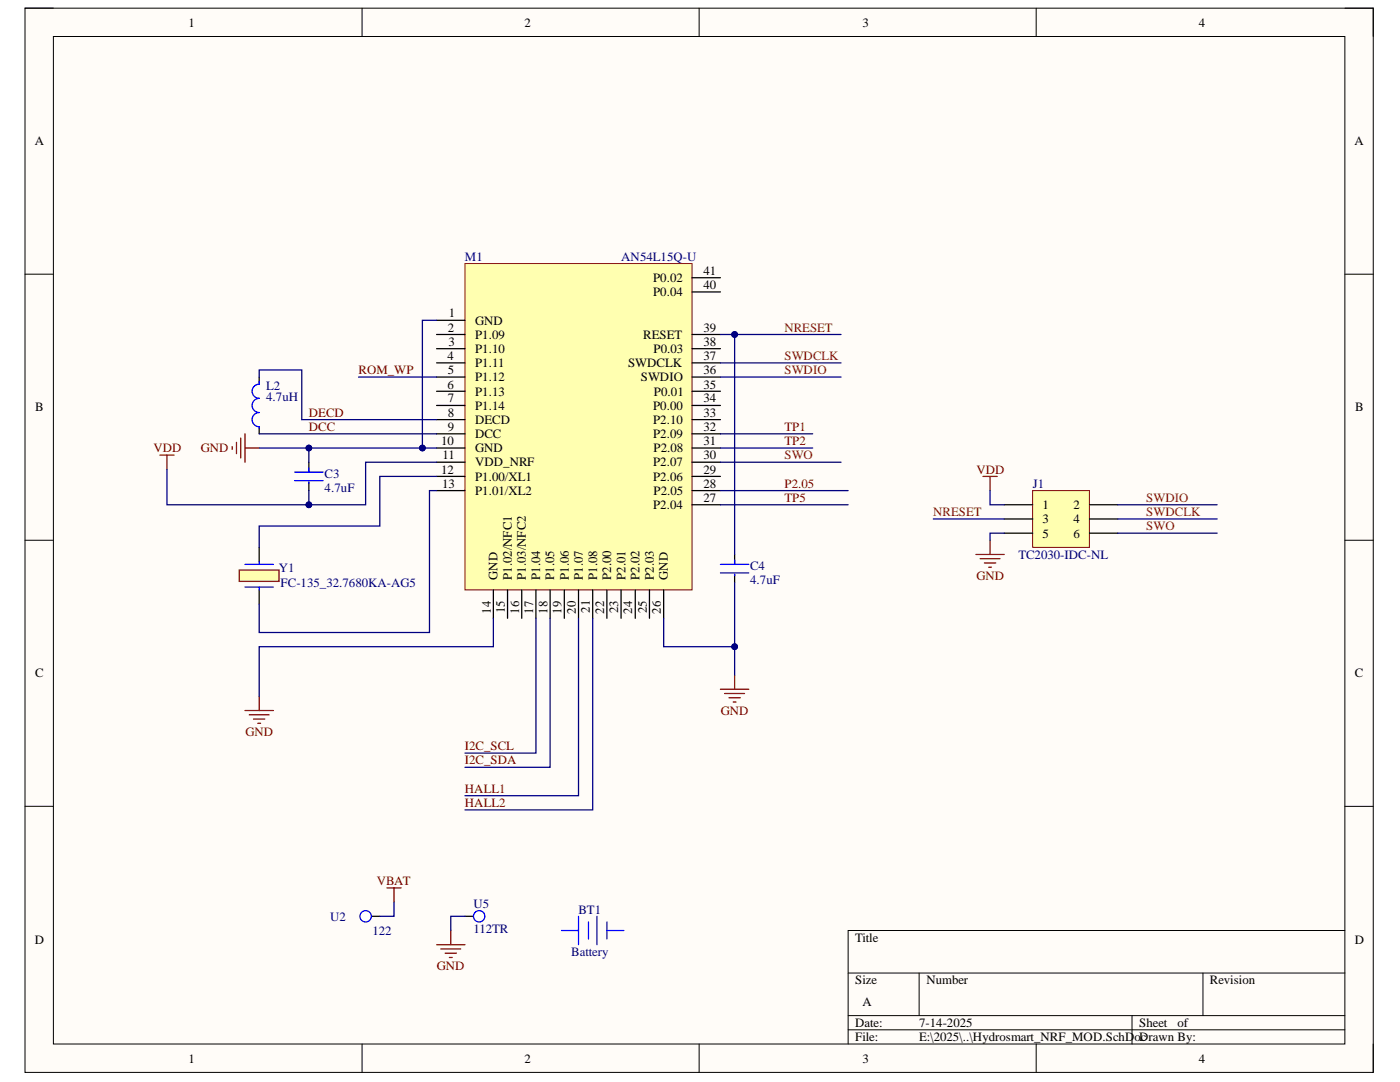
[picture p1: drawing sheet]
<svg xmlns="http://www.w3.org/2000/svg" width="279mm" height="216mm" viewBox="0 0 279 216" stroke-linecap="round" stroke-linejoin="round" font-family="sans-serif">
<path d="M5 1.6h269.1v212.4h-269.1z" fill-rule="evenodd" fill="#fffcf8"/>
<path d="M5 1.6h269.1v212.4h-269.1z" fill="none" stroke="#000" stroke-width=".2"/>
<path d="M10.7 7.3h257.7v201h-257.7z" fill-rule="evenodd" fill="#fffcf8"/>
<g fill="none" stroke="#000" stroke-width=".2">
<path d="M5 1.6h5.7M10.7 7.3h257.7v201h-257.7zM72.3 1.6v5.7M139.5 1.6v5.7M206.8 1.6v5.7M268.4 1.6h5.7v5.7M5 54.7h5.7M268.4 54.7h5.7M5 107.8h5.7M268.4 107.8h5.7M5 160.9h5.7M268.4 160.9h5.7"/>
<path d="M169.3 194.2h99.1M183.4 194.2v8.5M240.1 194.2v8.5M268.4 185.7h-99.1v22.6M72.3 208.3v5.7M139.5 208.3v5.7M169.3 202.7h99.1M169.3 205.5h99.1M206.8 208.3v5.7M225.9 202.7v5.6M274.1 208.3v5.7"/>
</g>
<path d="M92.8 52.6h45.3v65.1h-45.3z" fill-rule="evenodd" fill="#ffffb0"/>
<path d="M92.8 52.6h45.3v65.1h-45.3z" fill="none" stroke="#800000" stroke-width=".2"/>
<g fill="none" stroke="#000" stroke-width=".25">
<path d="M138.1 55.4h5.7M138.1 58.3h5.7M87.1 75.2h5.7M87.1 63.9h5.7M87.1 66.7h5.7M87.1 78.1h5.7M87.1 69.6h5.7M87.1 72.4h5.7M138.1 75.2h5.7M138.1 66.7h5.7M138.1 78.1h5.7M138.1 69.6h5.7"/>
<path d="M138.1 72.4h5.7M87.1 80.9h5.7M87.1 83.7h5.7M87.1 86.6h5.7M87.1 95.1h5.7M87.1 89.4h5.7M87.1 92.2h5.7M87.1 97.9h5.7M138.1 80.9h5.7M138.1 83.7h5.7M138.1 86.6h5.7M138.1 95.1h5.7"/>
<path d="M138.1 89.4h5.7M138.1 92.2h5.7M138.1 97.9h5.7M98.5 117.7v5.7M101.3 117.7v5.7M104.1 117.7v5.7M107 117.7v5.7M109.8 117.7v5.7M112.6 117.7v5.7M115.5 117.7v5.7M118.3 117.7v5.7M121.1 117.7v5.7"/>
<path d="M123.9 117.7v5.7M126.8 117.7v5.7M129.6 117.7v5.7M132.4 117.7v5.7M138.1 100.7h5.7"/>
</g>
<path d="M31.9 90.8h2.8M33.3 90.8v2.8M46.3 89.1v.6M47.2 88.3v2.2M48 87.4v4M48.9 86.6v5.6M48.9 89.4h2.8M143.8 137.5h5.6M144.6 138.4h4M145.5 139.2h2.2M146.6 134.7v2.8M146.3 140.1h.6" fill="none" stroke="#800000" stroke-width=".25"/>
<path d="M47.8 113.7h7.9v2.3h-7.9z" fill-rule="evenodd" fill="#ffffb0"/>
<g fill="none" stroke="#800000" stroke-width=".25">
<path d="M196.2 95.1h2.8M197.6 95.1v2.8M47.8 113.7h7.9v2.3h-7.9zM194.8 110.6h5.6M195.6 111.5h4M196.5 112.3h2.2M197.3 113.2h.6M197.6 107.8v2.8M51.7 138.9v2.9M48.9 141.8h5.7M49.7 142.6h4M50.6 143.5h2.3"/>
<path d="M51.4 144.3h.6M77.2 177.2h2.8M78.6 177.2v2.8"/>
</g>
<path d="M51.7 75.2v1.5M51.7 85.1v1.5M61.6 92.2v2M61.6 96.2v1.7M51.7 109.2v2.9M51.7 117.7v2.8M146.6 110.6v2M146.6 114.6v1.7M73 182.8h2.8" fill="none" stroke="#000" stroke-width=".25"/>
<g fill="none" stroke="#00f" stroke-width=".25">
<path d="M51.7 76.1v.6a1.42 1.42 0 0 0-1.4 1.4 1.42 1.42 0 0 0 1.4 1.4 1.41 1.41 0 0 0-1.4 1.4 1.41 1.41 0 0 0 1.4 1.4 1.42 1.42 0 0 0-1.4 1.4 1.42 1.42 0 0 0 1.4 1.4v.3M58.8 94.2h5.7M58.8 95.9h5.7M61.6 93.4v.8M61.6 96.2v.3M48.9 117.1h5.7M48.9 112.6h5.7M51.7 112.1v.5M51.7 117.1v.6M143.8 112.6h5.6M143.8 114.3h5.6M146.6 111.8v.8"/>
<path d="M146.6 114.6v.3"/>
</g>
<circle cx="73" cy="182.8" r="1.13" fill="#fff"/>
<circle cx="73" cy="182.8" r="1.13" fill="none" stroke="#00f" stroke-width=".25"/>
<path d="M92.8 182.8h2.8" fill="none" stroke="#000" stroke-width=".25"/>
<circle cx="95.6" cy="182.8" r="1.13" fill="#fff"/>
<circle cx="95.6" cy="182.8" r="1.13" fill="none" stroke="#00f" stroke-width=".25"/>
<path d="M87.1 188.5h5.7M88 189.3h3.9M88.8 190.2h2.3M89.7 191.1h.6M90 185.7v2.8" fill="none" stroke="#800000" stroke-width=".25"/>
<path d="M206.1 97.9h11.3v11.3h-11.3z" fill-rule="evenodd" fill="#ffffb0"/>
<path d="M206.1 97.9h11.3v11.3h-11.3z" fill="none" stroke="#800000" stroke-width=".2"/>
<path d="M200.4 100.7h5.7M200.4 103.6h5.7M200.4 106.4h5.7M217.4 100.7h5.7M217.4 103.6h5.7M217.4 106.4h5.7" fill="none" stroke="#000" stroke-width=".25"/>
<path d="M112.1 185.7h3.4M115.5 182.8v5.7M117.4 184v3.4M119.1 182.8v5.7M121.1 184v3.4M121.1 185.7h3.4" fill="none" stroke="#00f" stroke-width=".25"/>
<path d="M143.8 66.7h24M143.8 75.2h24M143.8 72.4h24M143.8 92.2h24" fill="none" stroke="#000080" stroke-width=".25"/>
<circle cx="146.6" cy="66.7" r=".57" fill="#000080"/>
<circle cx="146.6" cy="66.7" r=".57" fill="none" stroke="#000080" stroke-width=".2"/>
<path d="M146.6 66.7v43.9" fill="none" stroke="#000080" stroke-width=".25"/>
<circle cx="146.6" cy="66.7" r=".57" fill="#000080"/>
<circle cx="146.6" cy="66.7" r=".57" fill="none" stroke="#000080" stroke-width=".2"/>
<path d="M146.6 116.3v12.7h-14.2v-5.6" fill="none" stroke="#000080" stroke-width=".25"/>
<circle cx="146.6" cy="129" r=".57" fill="#000080"/>
<circle cx="146.6" cy="129" r=".57" fill="none" stroke="#000080" stroke-width=".2"/>
<path d="M146.6 129v5.7" fill="none" stroke="#000080" stroke-width=".25"/>
<circle cx="146.6" cy="129" r=".57" fill="#000080"/>
<circle cx="146.6" cy="129" r=".57" fill="none" stroke="#000080" stroke-width=".2"/>
<path d="M87.1 63.9h-2.8v25.5M87.1 95.1h-11.3v9.9h-24.1v4.2M87.1 97.9h-1.4v28.3h-34v-5.7M98.5 123.4v5.6h-46.8v9.9" fill="none" stroke="#000080" stroke-width=".25"/>
<circle cx="84.3" cy="89.4" r=".57" fill="#000080"/>
<circle cx="84.3" cy="89.4" r=".57" fill="none" stroke="#000080" stroke-width=".2"/>
<path d="M51.7 75.2v-1.4h8.5v9.9h26.9M71.5 75.2h15.6M51.7 86.6h35.4M87.1 92.2h-14.1v8.5h-39.7v-7.1M143.8 86.6h18.4M143.8 89.4h18.4M143.8 100.7h25.5M107 123.4v26.9h-14.2M109.8 123.4v29.7h-17M115.5 123.4v35.4h-22.7M118.3 123.4v38.2h-25.5M78.6 180v2.8h-2.8" fill="none" stroke="#000080" stroke-width=".25"/>
<circle cx="61.6" cy="100.7" r=".57" fill="#000080"/>
<circle cx="61.6" cy="100.7" r=".57" fill="none" stroke="#000080" stroke-width=".2"/>
<path d="M51.7 89.4h35.4" fill="none" stroke="#000080" stroke-width=".25"/>
<circle cx="84.3" cy="89.4" r=".57" fill="#000080"/>
<circle cx="84.3" cy="89.4" r=".57" fill="none" stroke="#000080" stroke-width=".2"/>
<circle cx="61.6" cy="89.4" r=".57" fill="#000080"/>
<circle cx="61.6" cy="89.4" r=".57" fill="none" stroke="#000080" stroke-width=".2"/>
<path d="M61.6 89.4v2.8" fill="none" stroke="#000080" stroke-width=".25"/>
<circle cx="61.6" cy="89.4" r=".57" fill="#000080"/>
<circle cx="61.6" cy="89.4" r=".57" fill="none" stroke="#000080" stroke-width=".2"/>
<path d="M61.6 97.9v2.8" fill="none" stroke="#000080" stroke-width=".25"/>
<circle cx="61.6" cy="100.7" r=".57" fill="#000080"/>
<circle cx="61.6" cy="100.7" r=".57" fill="none" stroke="#000080" stroke-width=".2"/>
<path d="M143.8 97.9h25.5M197.6 97.9v2.8h2.8M186.3 103.6h14.1M200.4 106.4h-2.8v1.4M223.1 103.6h19.8M223.1 100.7h19.8M223.1 106.4h19.8M92.8 182.8h-2.8v2.9" fill="none" stroke="#000080" stroke-width=".25"/>
<g font-size="2.6">
<text x="99.3" y="115.7" transform="rotate(-90 99.3 115.7)">GND</text>
<text x="102.2" y="115.7" transform="rotate(-90 102.2 115.7)">P1.02/NFC1</text>
<text x="105" y="115.7" transform="rotate(-90 105 115.7)">P1.03/NFC2</text>
<text x="107.8" y="115.7" transform="rotate(-90 107.8 115.7)">P1.04</text>
<text x="110.6" y="115.7" transform="rotate(-90 110.6 115.7)">P1.05</text>
<text x="113.5" y="115.7" transform="rotate(-90 113.5 115.7)">P1.06</text>
<text x="116.3" y="115.7" transform="rotate(-90 116.3 115.7)">P1.07</text>
<text x="119.2" y="115.7" transform="rotate(-90 119.2 115.7)">P1.08</text>
<text x="122" y="115.7" transform="rotate(-90 122 115.7)">P2.00</text>
<text x="124.8" y="115.7" transform="rotate(-90 124.8 115.7)">P2.01</text>
<text x="127.6" y="115.7" transform="rotate(-90 127.6 115.7)">P2.02</text>
<text x="130.5" y="115.7" transform="rotate(-90 130.5 115.7)">P2.03</text>
<text x="133.3" y="115.7" transform="rotate(-90 133.3 115.7)">GND</text>
<text x="97.9" y="122.4" transform="rotate(-90 97.9 122.4)">14</text>
<text x="100.7" y="122.3" transform="rotate(-90 100.7 122.3)">15</text>
<text x="103.6" y="122.4" transform="rotate(-90 103.6 122.4)">16</text>
<text x="106.4" y="122.4" transform="rotate(-90 106.4 122.4)">17</text>
<text x="109.3" y="122.4" transform="rotate(-90 109.3 122.4)">18</text>
<text x="112.1" y="122.4" transform="rotate(-90 112.1 122.4)">19</text>
<text x="114.9" y="122.4" transform="rotate(-90 114.9 122.4)">20</text>
<text x="117.7" y="122.2" transform="rotate(-90 117.7 122.2)">21</text>
<text x="120.6" y="122.4" transform="rotate(-90 120.6 122.4)">22</text>
<text x="123.4" y="122.3" transform="rotate(-90 123.4 122.3)">23</text>
<text x="126.2" y="122.4" transform="rotate(-90 126.2 122.4)">24</text>
<text x="129.1" y="122.3" transform="rotate(-90 129.1 122.3)">25</text>
<text x="131.9" y="122.4" transform="rotate(-90 131.9 122.4)">26</text>
</g>
<g font-size="2.5">
<text x="37.6" y="5.3">1</text>
<text x="104.7" y="5.3">2</text>
<text x="172.1" y="5.3">3</text>
<text x="239.3" y="5.3">4</text>
<text x="6.9" y="29">A</text>
<text x="270.3" y="29">A</text>
<text x="130.3" y="56.3">P0.02</text>
<text x="130.3" y="59.1">P0.04</text>
<text x="140.4" y="54.9">41</text>
<text x="140.4" y="57.7">40</text>
<text x="89.6" y="63.3">1</text>
<text x="94.8" y="64.8">GND</text>
<text x="89.3" y="71.9">4</text>
<text x="89.4" y="66.2">2</text>
<text x="89.5" y="69">3</text>
<text x="94.8" y="67.6">P1.09</text>
<text x="94.8" y="70.4">P1.10</text>
<text x="128.4" y="67.6">RESET</text>
<text x="130.4" y="70.4">P0.03</text>
<text x="140.4" y="66.2">39</text>
<text x="140.4" y="71.9">37</text>
<text x="140.4" y="69">38</text>
<text x="89.3" y="77.5">6</text>
<text x="89.4" y="74.6">5</text>
<text x="94.8" y="76.1">P1.12</text>
<text x="94.8" y="73.3">P1.11</text>
<text x="125.3" y="73.3">SWDCLK</text>
<text x="127.9" y="76.1">SWDIO</text>
<text x="140.4" y="74.6">36</text>
<text x="140.4" y="77.5">35</text>
<text x="7" y="82.1">B</text>
<text x="89.4" y="80.3">7</text>
<text x="89.4" y="83.2">8</text>
<text x="94.8" y="81.8">P1.14</text>
<text x="94.8" y="79">P1.13</text>
<text x="130.3" y="81.8">P0.00</text>
<text x="130.5" y="79">P0.01</text>
<text x="140.4" y="83.2">33</text>
<text x="140.4" y="80.3">34</text>
<text x="270.5" y="82.1">B</text>
<text x="88" y="88.9">10</text>
<text x="89.4" y="86">9</text>
<text x="94.8" y="84.6">DECD</text>
<text x="94.8" y="87.4">DCC</text>
<text x="130.3" y="87.4">P2.09</text>
<text x="130.3" y="84.6">P2.10</text>
<text x="140.4" y="88.9">31</text>
<text x="140.4" y="86">32</text>
<text x="88" y="94.5">12</text>
<text x="88.3" y="91.6">11</text>
<text x="94.8" y="96">P1.00/XL1</text>
<text x="94.8" y="90.3">GND</text>
<text x="94.8" y="93.1">VDD_NRF</text>
<text x="130.3" y="93.1">P2.07</text>
<text x="130.3" y="96">P2.06</text>
<text x="130.4" y="90.3">P2.08</text>
<text x="140.4" y="91.6">30</text>
<text x="140.4" y="94.5">29</text>
<text x="88.2" y="97.3">13</text>
<text x="94.8" y="98.7">P1.01/XL2</text>
<text x="130.3" y="101.6">P2.04</text>
<text x="130.4" y="98.7">P2.05</text>
<text x="140.4" y="100.2">27</text>
<text x="140.4" y="97.3">28</text>
<text x="208.1" y="101.6">1</text>
<text x="214.2" y="101.6">2</text>
<text x="208.1" y="104.4">3</text>
<text x="208.1" y="107.3">5</text>
<text x="214.2" y="104.4">4</text>
<text x="214.2" y="107.3">6</text>
<text x="7" y="135.2">C</text>
<text x="270.4" y="135.2">C</text>
<text x="6.9" y="188.3">D</text>
<text x="170.7" y="187.9">Title</text>
<text x="270.4" y="188.3">D</text>
<text x="170.7" y="196.4">Size</text>
<text x="184.9" y="196.4">Number</text>
<text x="241.5" y="196.4">Revision</text>
<text x="172.1" y="200.7">A</text>
<text x="170.7" y="204.9">Date:</text>
<text x="170.7" y="207.7">File:</text>
<text x="183.4" y="204.9">7-14-2025</text>
<text x="183.4" y="207.7">E:\2025\..\Hydrosmart_NRF_MOD.SchD</text>
<text x="226.4" y="207.7">oc</text>
<text x="227.3" y="204.9">Sheet</text>
<text x="227.3" y="207.7">Drawn By:</text>
<text x="235" y="204.9">of</text>
<text x="37.6" y="212">1</text>
<text x="104.7" y="212">2</text>
<text x="172.1" y="212">3</text>
<text x="239.3" y="212">4</text>
</g>
<g font-size="2.5" fill="#000080">
<text x="92.8" y="52">M1</text>
<text x="124" y="52">AN54L15Q-U</text>
<text x="53.1" y="77.8">L2</text>
<text x="53.1" y="80.1">4.7uH</text>
<text x="64.8" y="95.4">C3</text>
<text x="64.8" y="98.2">4.7uF</text>
<text x="206.1" y="97.3">J1</text>
<text x="149.7" y="113.8">C4</text>
<text x="203.2" y="111.5">TC2030-IDC-NL</text>
<text x="55.6" y="114">Y1</text>
<text x="56" y="117.2">FC-135_32.7680KA-AG5</text>
<text x="149.7" y="116.6">4.7uF</text>
<text x="65.9" y="183.7">U2</text>
<text x="94.5" y="181.2">U5</text>
<text x="115.4" y="182.3">BT1</text>
<text x="74.3" y="186.5">122</text>
<text x="94.5" y="186.3">112TR</text>
<text x="114" y="190.7">Battery</text>
</g>
<g font-size="2.5" fill="#85200c">
<text x="156.5" y="71.9">SWDCLK</text>
<text x="156.5" y="66.2">NRESET</text>
<text x="156.5" y="74.6">SWDIO</text>
<text x="156.5" y="91.6">SWO</text>
<text x="228.8" y="100.2">SWDIO</text>
<text x="186.2" y="103">NRESET</text>
<text x="228.8" y="103">SWDCLK</text>
<text x="228.8" y="105.8">SWO</text>
</g>
<g font-size="2.5" fill="#800000">
<text x="71.5" y="74.6">ROM_WP</text>
<text x="61.7" y="83.2">DECD</text>
<text x="61.7" y="86">DCC</text>
<text x="156.5" y="88.9">TP2</text>
<text x="156.5" y="86">TP1</text>
<text x="30.6" y="90.3">VDD</text>
<text x="40.1" y="90.3">GND</text>
<text x="194.9" y="94.5">VDD</text>
<text x="156.5" y="100.2">TP5</text>
<text x="156.5" y="97.3">P2.05</text>
<text x="194.9" y="115.7">GND</text>
<text x="143.9" y="142.6">GND</text>
<text x="49" y="146.9">GND</text>
<text x="92.8" y="149.7">I2C_SCL</text>
<text x="92.8" y="152.5">I2C_SDA</text>
<text x="92.8" y="161.1">HALL2</text>
<text x="92.8" y="158.2">HALL1</text>
<text x="75.2" y="176.6">VBAT</text>
<text x="87.2" y="193.6">GND</text>
</g>
</svg>
